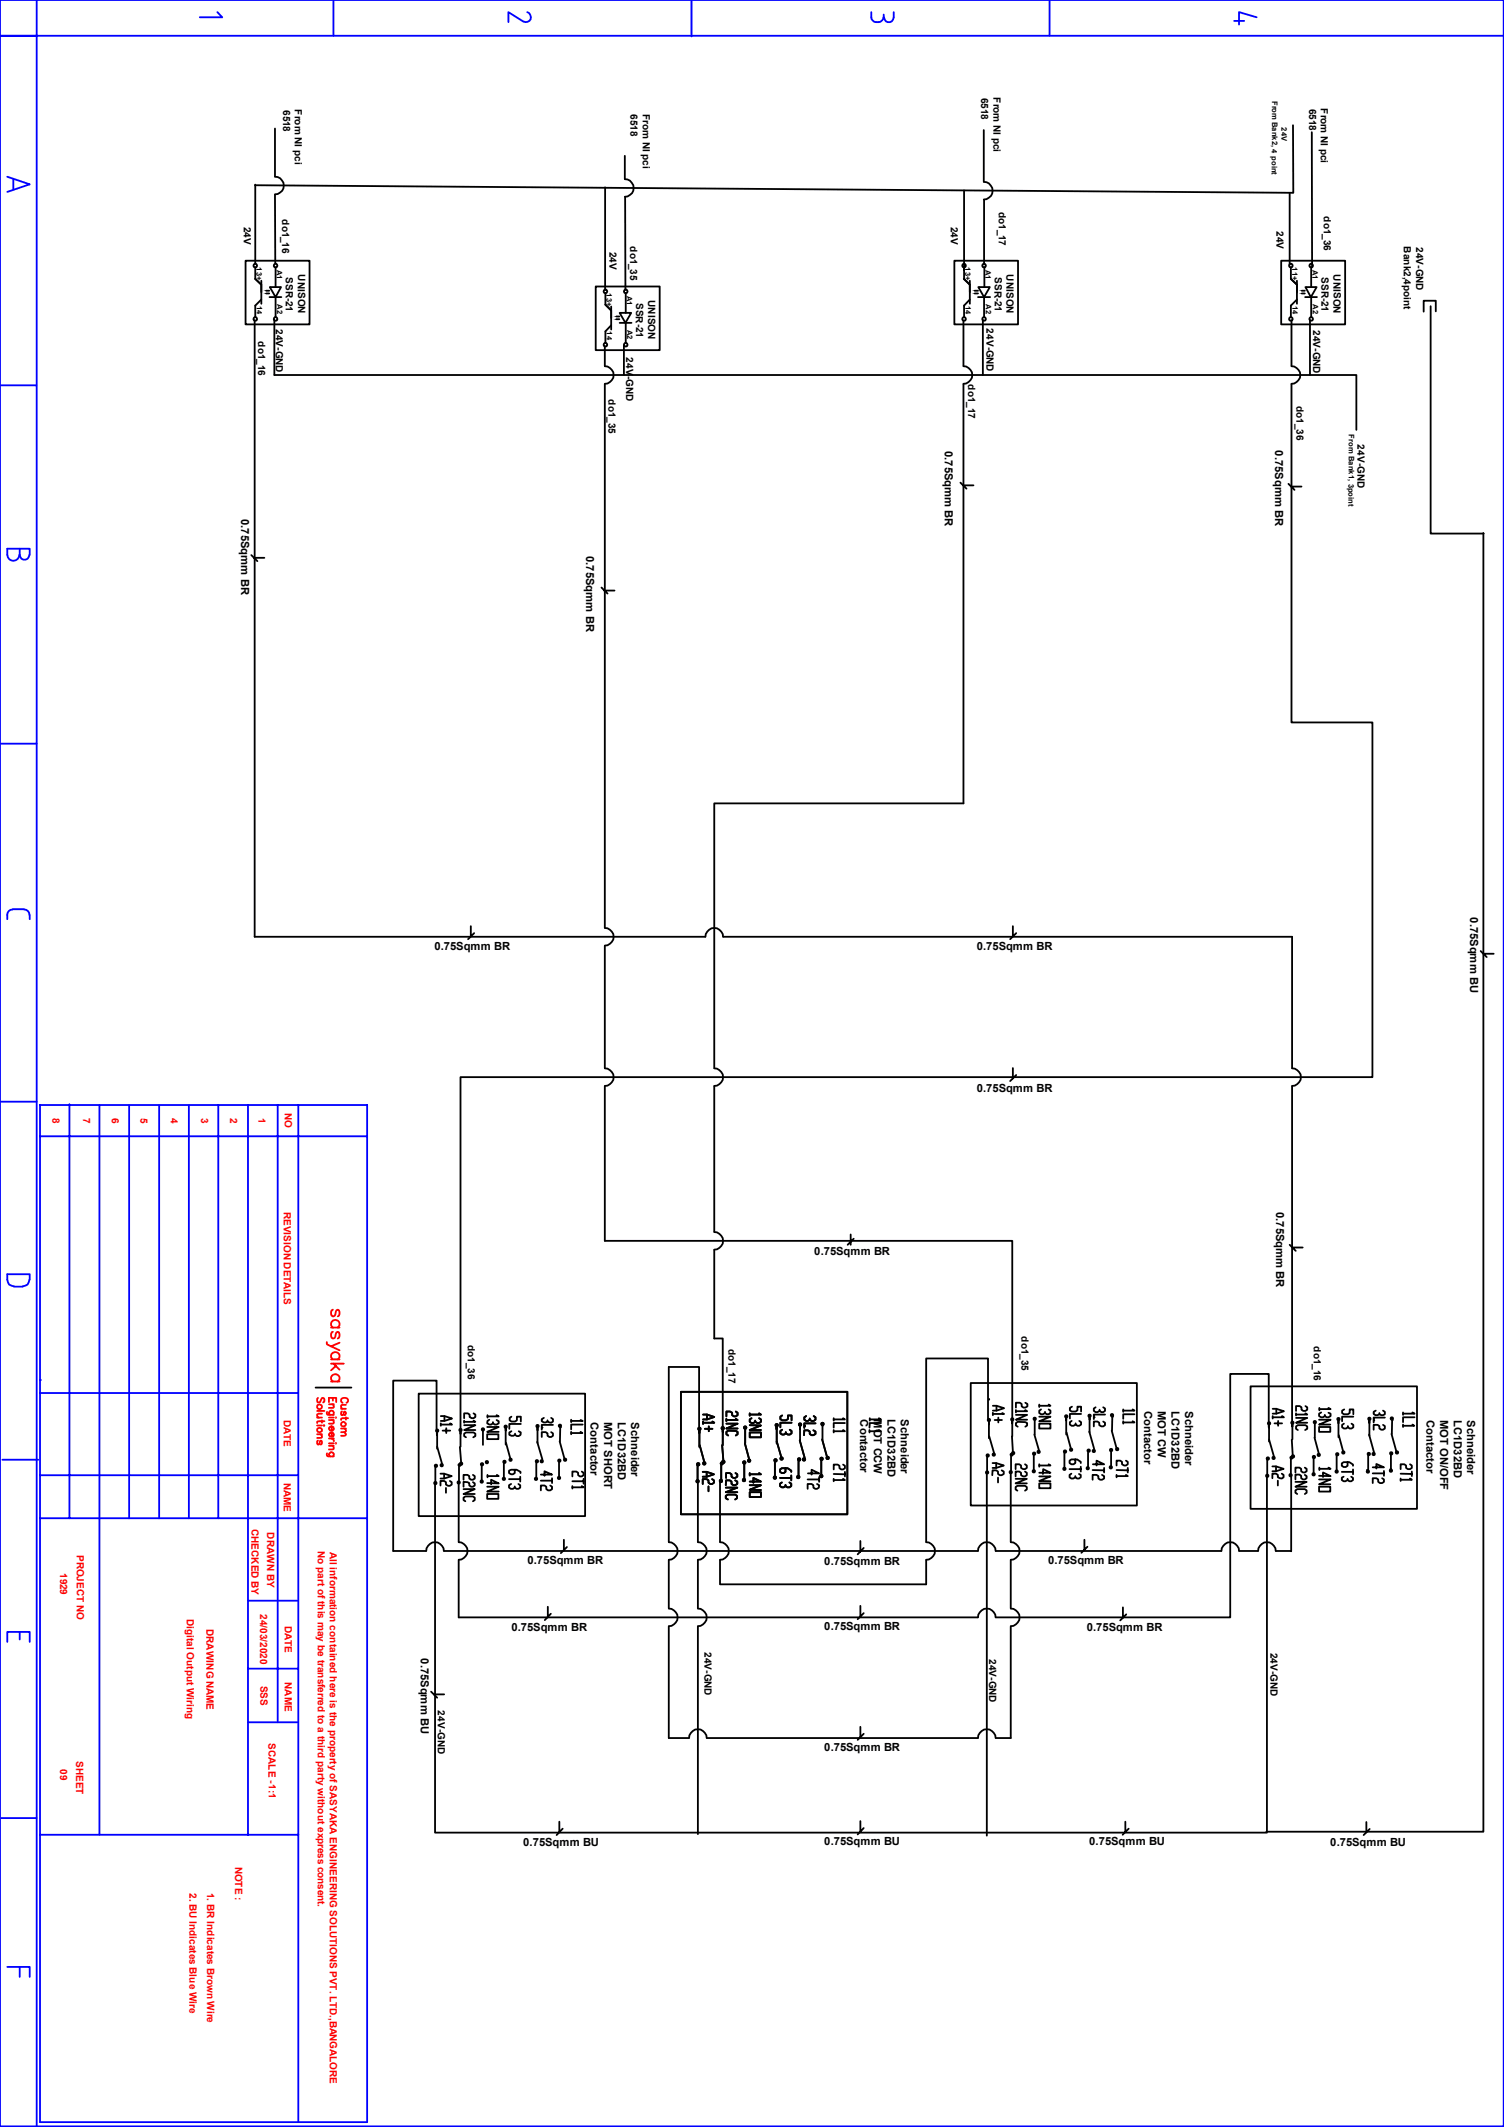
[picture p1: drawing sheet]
<svg xmlns="http://www.w3.org/2000/svg" width="210mm" height="297mm" viewBox="0 0 210 297" stroke-linecap="round" stroke-linejoin="round" font-family="sans-serif">
<g fill="none" stroke="#00f" stroke-width=".25">
<path d="M0 0h210v296.9h-210zM0 5h210M5.1 0v296.9M30.4 1.7l.6 .7h-3.1M46.6 0v5M73.1 3l-2.1-1.3v1.4M73.6 1.7l.3 .1 .2 .6M74.1 2.4a.67 .67 0 0 1-1 .6M96.6 0v5.1M121.7 1.7v.7a.86 .86 0 0 0 .8 .7 .86 .86 0 0 0 .9-.7M123.4 2v.4M124.8 1.7v.7a.68 .68 0 0 1-.7 .7 .68 .68 0 0 1-.7-.7"/>
<path d="M146.6 0v5M172.3 2.9h1.4M175.5 2.4l-2.5-.7v1.7M1 24.7l3.1 1-3.1 1.1M1.9 25v1.5M.1 53.8h5M2.7 77.5a.85 .85 0 0 1-.8 .8 .85 .85 0 0 1-.9-.8v-.9h3.1v.9M2.8 76.6v.9a.68 .68 0 0 0 .6 .7 .68 .68 0 0 0 .7-.7M.1 103.8h5M1.8 127a.73 .73 0 0 0-.8 .8v.6M1.8 127h1.5M3.3 127a.73 .73 0 0 1 .8 .8"/>
<path d="M4.1 127.8v.6M.1 153.8h5M5.6 154.3h45.7v142h-45.7zM5.6 158.7h45.7M9.7 154.2v57.8M13.9 154.3v101.9M18 154.3v57.7M22.2 154.3v57.7M26.4 154.3v57.7M30.5 154.3v57.7M34.6 154.3v101.9M38.8 154.3v86.2"/>
<path d="M41.7 154.3v142M1.9 179.7h1.3M4.1 178.7a.87 .87 0 0 1-.9 .9M4.1 178.7v-.8h-3.1a1.32 1.32 0 0 0 .6 1.6l.3 .1M5.6 194.5h35.9M5.7 192.7h.1M.3 203.8h5M5.6 206h35.9M5.6 212h45.7M1 229.3v-1.4h3.1v1.4M2.8 227.9v1M34.6 233h6.9"/>
<path d="M34.6 223.5h6.9M.2 253.9h4.9M5.6 256.2h36.1M34.6 240.5h6.9M1 274.7h3.1v1.4M2.8 274.7v1.4"/>
</g>
<g fill="none" stroke="#f00" stroke-width=".25">
<path d="M44.3 198h.7M44.3 197h1M44.3 199.1h.7M44.4 195.2l-.1 .2 .1 .4h.3l.2-.5 .2-.1a.36 .36 0 0 1 0 .6M45 197.4l-.7 .1v.2l.2 .3M45 198.3v.4M45.2 199.1h.1zM45.3 198.5h-1v.2M45.6 187.4v.3l.6 .3M45.7 197.1v.4l.9 .1M45.9 195.8v-.6h1v.6M45.9 196.1h.7"/>
<path d="M45.9 198h.7M45.9 198.3h.7M46.1 197.6a.33 .33 0 0 1-.1-.5 .33 .33 0 0 1 .5 0 .33 .33 0 0 1 0 .5M46.2 185.4h1.2M46.2 189.8h1.2M46.2 190.4h1.8M46.2 192.9h1.2M46.3 199.2v.6a.3 .3 0 0 0 .3-.3 .3 .3 0 0 0-.3-.3l-.3 .1a.28 .28 0 0 0 .1 .5M46.4 196.1l.2 .2v.3h-.7M46.4 198.3a.32 .32 0 0 1 .2 .5h-.7M46.5 195.2v.4M46.5 182.9a.5 .5 0 0 0-.3 .5 .5 .5 0 0 0 .4 .4l.2-.2 .2-.6 .2-.1a.54 .54 0 0 1 0 .9"/>
<path d="M46.5 185.4a.59 .59 0 0 1-.1-.9 .59 .59 0 0 1 .9 0 .59 .59 0 0 1-.1 .9M46.5 186a.5 .5 0 0 0-.3 .5 .5 .5 0 0 0 .4 .4l.2-.3 .2-.5 .2-.1a.54 .54 0 0 1 0 .9M46.5 189.8a.57 .57 0 0 1-.1-.8 .57 .57 0 0 1 .8 0 .57 .57 0 0 1 0 .8M46.5 192.9a.57 .57 0 0 1-.1-.8 .57 .57 0 0 1 .8 0 .57 .57 0 0 1 0 .8M46.6 190.4l.8 .9M46.9 197.9h.1M46.9 190.8l-.7 .5M47.4 187.5l-1.2 .5 1.2 .6M47.6 196.7h.7M47.6 199.5h.7M47.8 197.1l-.2 .2 .2 .3h.1l.1-.5h.2l.1 .3-.2 .2M47.8 195.9v-.1a.4 .4 0 0 1-.1-.5 .4 .4 0 0 1 .5-.1l.3 .1 .1 .2v.2l-.2 .2"/>
<path d="M48.1 199.5l.2 .2v.2l-.2 .1h-.5M48.1 200l.2 .4-.2 .1h-.5M48.3 196.2h-.5a.24 .24 0 0 0-.1 .4l.1 .1M48.3 197.9v.3M48.6 198h-.8l-.1 .1-.1 .2M155.3 197.8h.1M194.4 198.3h.1M44.3 200.3h.7M44.4 201.2l-.1 .2 .1 .3 .2-.1 .2-.4a.3 .3 0 0 1 .2 .2 .3 .3 0 0 1-.2 .3M44.7 200.3l.3 .2-.1 .2-.6 .1M45.7 202.9v.4l.9 .1M45.9 200.9h.7"/>
<path d="M45.9 201.5h.7M45.9 201.9h.7M46.1 203.4a.32 .32 0 0 1 .1-.6 .32 .32 0 0 1 .4 .4l-.1 .2M46.3 200.9l.3 .1v.3M46.3 200v.6a.3 .3 0 0 0 .3-.3 .3 .3 0 0 0-.3-.3l-.2 .1-.2 .2 .2 .3M46.4 201.9l.2 .2v.3h-.7M46.9 201.5v.1z"/>
<circle cx="44.6" cy="196.4" r=".35"/>
<circle cx="44.6" cy="199.7" r=".34"/>
<circle cx="48" cy="198.9" r=".34"/>
</g>
<g fill="none" stroke="#000" stroke-width=".25">
<path d="M38.4 17.9v6.7M137.4 18.2v7.2M180.6 17.5v9.4l-145-1M183.2 18.5v18.7M34.3 36.4h8.9v8.9h-8.9zM35.6 38.9l.9 .9v1M35.6 25.8v11M35.6 37.3v1.6M35.6 38.9l.9 .9M36.5 39.2v3.2M38.4 24.7a1.23 1.23 0 0 1 1.2 1.2 1.23 1.23 0 0 1-1.2 1.2M38.4 27.2v9.5"/>
<path d="M38.5 37.3v2.8M84.5 26.2v14.3M87.2 21.8v3.2M87.2 25a1.23 1.23 0 0 1 1.3 1.2 1.23 1.23 0 0 1-1.3 1.3M87.3 27.5v13M133.3 36.4h8.9v8.9h-8.9zM134.6 38.9l.8 .9v1M134.6 26.6v12.3l.8 .9M135.4 39.2v3.2M137.4 25.4a1.23 1.23 0 0 1 1.2 1.2 1.23 1.23 0 0 1-1.2 1.3M137.4 27.9v9M137.5 37.3v2.8"/>
<path d="M178.9 36.4h8.9v8.9h-8.9zM180.1 26.9v10.1M180.3 38.9l.8 .9v1M180.3 37.3v1.6M180.3 38.9l.8 .9M181.1 39.2v3.2M183.1 37.3v2.8M35.6 44.7v86.1h62.9M36.5 41.8l-.9 .9v1.5M37.2 40.6h.4M37.2 41h.4M37.6 41.5h1.7"/>
<path d="M37.7 40.1h1.5l-.7 1.4zM38.3 44.7v7.7h151.1v7.6M38.5 41.5v2.7M83.2 40h8.9v8.9h-8.9zM84.5 51.1a1.23 1.23 0 0 1 1.2 1.3 1.23 1.23 0 0 1-1.2 1.2M84.5 48.3v2.8M84.5 53.6v75.9M84.5 42.5l.8 .8v1.1M84.5 40.9v1.6M84.5 42.5l.8 .8M85.3 42.8v3.2M85.3 45.4l-.8 .9v1.5"/>
<path d="M86.1 44.2h.4M86.1 44.6h.4M86.5 43.7h1.6l-.8 1.4zM86.5 45.1h1.7M87.1 48.2v4.2M87.4 40.9v2.8M87.4 45.1v2.7M134.5 53.6v58.6h-34.8v36.9M134.5 44.9v6.2M134.5 51.1a1.23 1.23 0 0 1 1.3 1.3 1.23 1.23 0 0 1-1.3 1.2M135.4 41.8l-.8 .9v1.5M136.1 40.6h.5"/>
<path d="M136.1 41h.5M136.6 41.5h1.7M136.6 40.1h1.6l-.8 1.4zM137.2 44.7v7.7M137.4 41.5v2.7M180.3 53.6v47.3h11.3v49.5h-127.3v49.2M180.3 44.7v6.4M180.3 51.1a1.23 1.23 0 0 1 1.3 1.3 1.23 1.23 0 0 1-1.3 1.2M181.1 41.8l-.8 .9v1.5M181.8 40.6h.4M181.8 41h.4M182.2 41.5h1.7"/>
<path d="M182.3 40.1h1.6l-.9 1.4zM182.9 44.7v7.7M183.1 41.5v2.7M199.8 42.8v31.7h7.4M200.5 43.5v-1.5h-1.7v1.5M35.1 77.5l.8 .9M35.5 77.9h1.4M134.1 67.4l.9 .8M134.5 67.8h1.4M179.9 67.6l.9 .8M180.3 67.9h1.4M207.1 74.4v181.4h-30.3"/>
<path d="M84 82l.8 .9M84.4 82.5h1.4M65.7 129.3v1.5M66.2 130.3l-.8 .8M84.5 129.6a1.23 1.23 0 0 1 1.2 1.2 1.23 1.23 0 0 1-1.2 1.2M84.5 132.1v17M98.5 130.8a1.23 1.23 0 0 1 1.2-1.2 1.23 1.23 0 0 1 1.3 1.2M101 130.8h79.4v18.3M141.4 129.3v1.5M141.9 130.3l-.8 .8M206.8 132.8l.8 .8M207.1 133.2h1.5"/>
<path d="M84.5 151.7v21.6h56.9v24.7M84.5 149.2a1.23 1.23 0 0 1 1.2 1.2 1.23 1.23 0 0 1-1.2 1.2M99.7 151.7v20.3M99.7 149.2a1.23 1.23 0 0 1 1.3 1.2 1.23 1.23 0 0 1-1.3 1.2M141.4 149.1v1.5M141.9 150.1l-.8 .9M180.4 151.7v46.8M180.4 149.2a1.23 1.23 0 0 1 1.3 1.2 1.23 1.23 0 0 1-1.3 1.2M99.7 174.5v12.4h1.2v12.5M99.7 172a1.23 1.23 0 0 1 1.3 1.3 1.23 1.23 0 0 1-1.3 1.2M118.8 172.4v1.4M119.2 173l-.8 .8"/>
<path d="M180.1 173.8l.8 .9M180.5 174.2h1.4M44.1 193.8h5M58.5 194.6h23.2v17.1h-23.2zM61 199.5v-6.7h-6.1v23.8h4.6M61 200v.3M61 200v2.3M61.6 197.7h.5l1 .4-1 .3h-.5M61.6 198.8v.3M61.8 199.8h1.1M62.1 197.7v.7M62.3 199.4v.7"/>
<path d="M62.9 198.8l.2 .1h-1.5M64.3 199.9v2.1M64.8 199h1.6l-1.6 .7h1.6M64.8 198.4v.3M66.1 198.4l.3 .1h-1.6M66.1 197.4l.3 .1v.4l-.3 .1h-.2l-.3-.1v-.4l-.3-.1h-.5v.6M67.4 199.8v2M68 199.3h1.6l-1.6 .6h1.6M68.1 197.6v.4M68.3 198.2l-.2 .2-.1 .4 .3 .1h.3l.2-.1M69.3 197.6l.3 .2h-1.5M69.3 198.3l.3 .2v.3l-.3 .1h-.2l-.3-.1v-.2"/>
<path d="M70.6 199.8v-.4v2.3M71.4 197.8l-.2 .2v.3l.2 .2h.5l.3-.2v-.5h.5v.7M71.4 199.9l-.3 .1v.4l.3 .1 .5-.1M72.4 199.9l.3 .1v.4l-.3 .1h-.2l-.3-.1v-.2M72.7 198.8h-1.6v.7M75.1 199.3v2.2M75.7 199.3h.1M75.9 198l-.3 .2v.3l.3 .1 .6-.1M77 198l.2 .2v.3l-.2 .2-.5-.2v-.2M77 200l.2 .2v.3l-.2 .2h-.3l-.2-.2v-.3l-.3-.2h-.6v.7M77.2 199h-1.6v.6M78.3 199.3l-.1 2"/>
<path d="M79.8 198.2v.4M79.8 199.9v.4M81.1 198.3l.3 .1h-1.6M81.1 199.9l.2 .2h-1.5M81.4 198.9h-1.6v.7M95.1 194.4h23.2v17.1h-23.2zM97.6 199.6v-8.7h-4.2v24.4M98.2 198.5v.3M98.2 197.5h.5l1 .4-1 .3h-.5M98.4 199.5h1.1M98.7 197.5v.7M99 199.2v.7"/>
<path d="M99.5 198.5l.2 .2h-1.5M100.9 199.6v2.2M101.4 198.8h1.6l-1.6 .7h1.6M101.4 198.1v.4M102.7 197.1l.3 .2v.3l-.3 .2h-.2l-.3-.2v-.3l-.3-.2h-.5v.7M102.7 198.1l.3 .2h-1.6M104.1 199.6v1.9M104.7 199l1.6 .1-1.6 .6h1.6M104.7 197.4v.3M104.9 198l-.2 .2v.3l.2 .2h.3l.3-.2M106 197.4l.3 .1h-1.6M106 198l.3 .2v.3l-.3 .2h-.3l-.2-.2v-.1"/>
<path d="M108.4 199.2v.4M108.5 199.2v2.3M109.2 197.7l-.2 .1v.4l.2 .1h.5l.3-.1v-.5h.5v.6M109.2 199.6l-.2 .2v.4l.2 .1h.3l.2-.1M110.3 199.6l.2 .2v.4l-.2 .1h-.3l-.3-.1v-.2M110.5 198.7h-1.5v.6M111.7 199.1v2.2M112.4 199.1h.1M112.6 197.7l-.3 .2v.3l.3 .2h.2l.3-.2M113.6 199.7l.3 .2v.3l-.3 .2h-.3l-.2-.2v-.3l-.3-.2h-.5v.7M113.6 197.7l.3 .2v.3l-.3 .2h-.3l-.2-.2v-.1M113.9 198.8h-1.6v.6"/>
<path d="M114.9 199.1v1.9M116.4 198v.4M116.4 199.7v.3M117.7 198l.3 .2h-1.6M117.7 199.7l.3 .2h-1.6M118 198.7h-1.6v.6M121.4 199.7v.3M121.5 198v.4M122.7 198l.3 .2h-1.5M122.7 199.7l.3 .2h-1.6M123 198.7h-1.5l-.1 .6M135.6 193.1h23.1v17.1h-23.1z"/>
<path d="M138 198.1v-8.4h-8.7v25.6M138.1 198.9v-.4v2.3M138.1 195.4h.1M138.6 196.3h.5l1.1 .3-1.1 .4h-.5M138.6 197.3v.3M138.9 198.3h1M139.1 196.3v.7M139.4 198v.6M140 197.3l.2 .1h-1.6M141.4 198.4v2.2M141.9 197.6h1.5l-1.5 .6h1.5M141.9 196.9v.3"/>
<path d="M142.1 199.2l-.2-.1v-.4l.2-.2 1.1 .1 .2 .1v.4l-.2 .1M143.2 196.9l.2 .2h-1.5M143.2 195.9l.3 .1v.4l-.3 .2h-.3l-.2-.2v-.4l-.3-.1h-.5v.7M144.5 198.3v2M145.1 198.8h1.6v.7h-1.6zM145.1 197.8h1.6l-1.6 .7h1.6M145.1 196.1v.4M145.4 196.8l-.3 .2v.3l.3 .2h.2l.3-.2M146.4 196.1l.3 .2h-1.6M146.4 196.8l.3 .2v.3l-.3 .2h-.2l-.3-.2v-.2M148.9 198.3v-.3v2.3M149.6 198.4l-.2 .2v.3l.2 .2h.3l.3-.2"/>
<path d="M149.7 196.4l-.3 .2v.3l.2 .2h.6l.3-.2v-.5h.5v.7M150.7 198.4l.3 .2v.3l-.3 .2h-.2l-.3-.2v-.1M151 197.4h-1.6v.7M152.1 199.9l.7 2.4M152.1 197.9v2.1M152.8 197.9h.1M153 196.5l-.3 .2v.3l.3 .2h.2l.3-.2M154.1 196.5l.2 .2v.3l-.2 .2h-.3l-.3-.2v-.2M154.1 198.5l.2 .2v.3l-.2 .2h-.3l-.3-.2v-.3l-.3-.2h-.5v.7M154.3 197.5h-1.6v.7M155.2 199.8l.7 2.4M155.4 197.8l-.1 2"/>
<path d="M156.8 196.8v.3M156.8 198.5v.3M158.2 196.8l.2 .2h-1.6M158.2 198.5l.2 .1h-1.6M158.4 197.5h-1.6v.6M174.6 193.6h23.3v17.1h-23.3zM177.2 198.6v-6.7h-5.4v33.9h-32.7M177.2 199v.3M177.2 199v2.3M177.7 196.7h.5l1.1 .4-1.1 .3h-.5M177.7 197.7v.4M178 198.8h1"/>
<path d="M178.2 196.7v.7M178.5 198.4v.7M179 197.7l.3 .2h-1.6M180.5 198.9v2.1M181 198h1.5l-1.5 .7h1.5M181 197.4v.3M181.2 199.7l-.2-.2v-.3l.2-.2h1.1l.2 .2v.3l-.3 .2M182.3 197.4l.2 .1h-1.5M182.3 196.3l.2 .2v.3l-.2 .2h-.3l-.3-.2v-.3l-.2-.2h-.5v.7M183.6 198.8v1.9M184.2 199.3h1.6v.6h-1.6zM184.2 198.2h1.6l-1.6 .7h1.6"/>
<path d="M184.2 196.6v.3M184.5 197.2l-.3 .2v.3l.3 .2h.2l.3-.2M185.5 196.6l.3 .2h-1.6M185.5 197.3l.3 .1v.3l-.3 .2h-.2l-.3-.2v-.1M186.9 198.8v-.4v2.3M187.7 198.8l-.3 .2v.3l.3 .2h.3l.2-.2M187.7 196.8l-.3 .2v.3l.3 .2h.5l.3-.2v-.5h.5v.7M188.7 198.8l.3 .2v.3l-.3 .2h-.2l-.3-.2v-.2M189 197.8h-1.6v.7M191.2 198.3v2.2M191.9 198.3h.1M192.1 197l-.3 .1v.3l.3 .2 .5-.1"/>
<path d="M193.1 197l.3 .1v.4l-.5 .1-.3-.1v-.2M193.1 199l.3 .1v.4l-.3 .1h-.2l-.3-.1v-.4l-.2-.1h-.6v.6M193.4 198h-1.6v.6M194.4 198.3v1.9M195.9 197.2v.4M195.9 198.9v.4M197.2 197.2l.3 .2h-1.6M197.2 198.9l.3 .2h-1.6M197.5 197.9h-1.6v.7M59.5 216.6a1.23 1.23 0 0 1 1.2-1.3 1.23 1.23 0 0 1 1.3 1.3M60.8 204.9v2M61 202l.7 2.4"/>
<path d="M61.5 205.8h.5l1.1 .3-1.1 .4h-.5M62 205.8v.7M62 216.6h74.5M62.3 207.8v.6M62.8 206.8l.3 .2v.3l-.3 .2h-.2l-.3-.2v-.3l-.3-.2h-.5v.6M64.1 215.3a1.23 1.23 0 0 1 1.2 1.3 1.23 1.23 0 0 1-1.2 1.2M64.1 207.2v8.1M64.1 217.8v8h72.4M64.1 204.8v2M64.2 204.4l-.2 .2 .1 .1 .2-.1M64.2 202.1l.2 2.1M64.7 207.9h1.6l-1.6 .7h1.6"/>
<path d="M65 209.6l-.3-.1v-.4l.3-.1h1l.3 .1v.4l-.3 .1M65.1 200.7l-.3-.2v-.3l.3-.2h1l.3 .2v.3l-.3 .2M66 206l.3 .1v.4l-.3 .1h-.2l-.3-.1v-.4l-.2-.1h-.6v.6M66 207l.3 .1v.3l-.3 .2h-.2l-.3-.2v-.3l-.2-.1-.6-.1v.7M67.3 204.6v2.1M68 200.3h1.6v.7h-1.6zM68 208.6h1.6v.7h-1.6zM68 207.1h1.6l-1-.5v.7M68 207.6h1.6l-1.6 .7h1.6M68.1 206v.3M69.4 206l.2 .1h-1.5M70.4 204.3v2"/>
<path d="M70.7 201.5l.5 2.1M71.1 206.5h1.5M71.4 207.2l-.3 .2v.3l.2 .2h.3l.3-.2M71.9 205.2v.5l-.3 .2h-.2l-.3-.2v-.3l.3-.2h.7l.6 .3v.2M72.4 207.2l.2 .2v.3l-.2 .2h-.3l-.2-.2v-.1M72.6 206.2v.7M74.9 204.3v2M74.9 206.5h.1M75 201.3l.7 2.5M75.5 205.9h1.6l-1.1-.5v.7M75.5 206.8h1.6M76.8 207.4l.3 .2v.3l-.3 .2h-.3l-.2-.2v-.3l-.3-.2h-.5v.7"/>
<path d="M77.1 206.4v.7M78.1 206.4h.1M78.1 204.1v2.1M78.1 201.3l.7 2.4M78.7 215v1.5M79.2 216l-.9 .9M79.9 206.8h1.6M79.9 207.5v.4M81.2 205.5l.3 .2v.3l-.3 .2h-.2l-.3-.2v-.3l-.2-.2h-.6v.7M81.2 207.5l.3 .2h-1.6M81.5 206.5v.7M93.4 217.8v6.8"/>
<path d="M93.4 215.3a1.23 1.23 0 0 1 1.2 1.3 1.23 1.23 0 0 1-1.2 1.2M97.4 204.6v2M97.5 215.3a1.23 1.23 0 0 1 1.2 1.3 1.23 1.23 0 0 1-1.2 1.2M97.5 207v8.3M97.5 217.8v6.8M97.7 200.1v-.4v2.4M97.7 201.8l.6 2.3M98.1 205.5h.6l1 .4-1 .3h-.6M98.7 205.5v.7M98.9 207.6v.6M99.4 206.5l.3 .2v.4l-.3 .1h-.2l-.3-.1v-.4l-.2-.2h-.6v.7M100.5 217.8v3.4h28.8v-3.4"/>
<path d="M100.5 206.9v8.4M100.5 215.3a1.23 1.23 0 0 1 1.3 1.3 1.23 1.23 0 0 1-1.3 1.2M100.7 204.6v2M100.8 204.2l-.2 .2 .2 .1 .2-.2M100.8 201.8l.2 2.1M101.3 207.7h1.7l-1.7 .7h1.7M101.6 209.4l-.3-.2v-.3l.3-.2h1.1l.2 .2v.3l-.2 .2M101.7 200.4l-.3-.1v-.4l.3-.1h1l.3 .1v.4l-.3 .1M102.7 206.7l.3 .2v.3l-.3 .2h-.3l-.2-.2v-.3l-.3-.2h-.5l-.1 .7M102.7 205.7l.3 .2v.3l-.3 .2h-.3l-.2-.2v-.3l-.3-.2h-.5v.7M103.9 204.4v2.1M104 201.5l.6 2.3"/>
<path d="M104.7 200h1.6v.7h-1.6zM104.7 208.4h1.6v.6h-1.6zM104.7 206.9h1.6l-1.1-.5v.7M104.7 207.4h1.6l-1.6 .6 1.6 .1M104.7 205.7v.3M106 205.7l.3 .2h-1.6M108.2 204.1v2M108.5 201.3l.6 2.2M108.9 206.4h1.6M109.2 207l-.3 .2v.3l.3 .2h.2l.3-.2M109.7 205v.5l-.3 .2h-.2l-.3-.2v-.3l.3-.2h.8l.5 .4v.1M110.2 207l.3 .2v.3l-.3 .2h-.3l-.2-.2v-.2"/>
<path d="M110.5 206v.7M111.5 206.2h.1M111.5 204v2.1M111.7 201.1l.7 2.4M112.8 206.6h1.6M112.8 205.7h1.6l-1.1-.5v.7M114.1 207.2l.3 .2-.1 .3-.2 .2h-.3l-.2-.2v-.3l-.3-.2h-.5v.7M114.4 206.2v.7M114.7 203.9v2M114.7 206.1h.1M114.8 201l.7 2.5M116.4 206.5v.3"/>
<path d="M116.4 205.8l1.6 .1M117.7 206.5l.3 .2h-1.6M117.7 204.5l.3 .2v.3l-.3 .2h-.2l-.3-.2v-.3l-.2-.2h-.6v.7M118 205.5v.7M120.1 215.2v1.5M120.6 216.2l-.8 .8M129.3 215.3a1.23 1.23 0 0 1 1.3 1.3 1.23 1.23 0 0 1-1.3 1.2M136.6 216.6a1.23 1.23 0 0 1 1.2-1.3 1.23 1.23 0 0 1 1.2 1.3M137.8 205.7v50.6M137.8 203.4v2M138.1 200.6l.7 2.3M138.6 204.3h.5l1.1 .3-1.1 .4h-.5"/>
<path d="M139.1 216.6h31.4M139.1 204.3v.7M139.4 206.3v.7M139.9 205.3l.3 .2v.3l-.3 .2h-.3l-.2-.2v-.3l-.3-.2h-.5v.7M141.1 205.7v9.6M141.1 217.8v6.8M141.1 215.3a1.23 1.23 0 0 1 1.3 1.3 1.23 1.23 0 0 1-1.3 1.2M141.2 203.3v2.1M141.3 202.9l-.2 .3 .1 .1 .2-.2M141.3 200.6l.1 2.1M141.8 206.5h1.6l-1.6 .6h1.6M142.1 208.2l-.3-.2v-.4l.3-.1h1l.3 .1v.4l-.3 .2"/>
<path d="M143.1 204.5l.3 .1v.4l-.3 .1h-.2l-.3-.1v-.4l-.3-.1h-.5v.6M143.1 205.5l.3 .2v.3l-.3 .2h-.2l-.3-.2v-.3l-.3-.2h-.5v.7M144.4 203.2v2M144.4 200.3l.7 2.2M145.1 207.1h1.6v.7h-1.6zM145.1 205.7h1.6l-1-.6-.1 .7M145.1 206.2h1.6l-1.6 .6h1.6M145.1 204.5v.3M146.4 204.5l.3 .1h-1.6M148.6 202.9v2M148.9 200l.6 2.2M149.4 205.1h1.5"/>
<path d="M149.6 205.8l-.2 .2v.3l.2 .2h.3l.3-.2M150.2 203.8v.5l-.3 .2h-.3l-.2-.2v-.3l.2-.2h.8l.5 .3v.2M150.7 205.8l.2 .2v.3l-.2 .2h-.3l-.2-.2v-.2M150.9 204.8v.7M151.4 215v1.5M151.8 216l-.8 .8M151.9 202.8v2.1M152.6 205.3h1.6M152.6 204.5h1.6l-1.1-.5v.6M153.9 206l.3 .1v.4l-.3 .1h-.3l-.2-.1v-.4l-.3-.1h-.5v.6M154.2 205v.6M155.2 202.7v2"/>
<path d="M155.9 205.3h1.6M155.9 206v.3M157.2 204l.3 .1v.4l-.3 .1h-.2l-.3-.1v-.4l-.3-.1h-.5v.6M157.2 206l.3 .1h-1.6M157.5 205v.6M170.6 216.6a1.23 1.23 0 0 1 1.2-1.3 1.23 1.23 0 0 1 1.2 1.3M173.1 216.6h2.5M175.7 216.6a1.23 1.23 0 0 1 1.2-1.3 1.23 1.23 0 0 1 1.2 1.3M176.9 206.2v49.7h-116.2v-48.6M177 203.8v2.1M177.2 201l.7 2.4M177.7 204.8h.5l1 .3-1 .3h-.5"/>
<path d="M178.2 204.8v.6M178.2 216.6h2.1M178.4 206.8v.6M179 205.8l.2 .2v.3l-.2 .2-.6-.2v-.3l-.2-.2h-.5v.6M180.3 203.8v2M180.3 206v10.6M180.3 203.4l-.1 .2 .1 .1 .2-.2M180.4 201l.1 2.2M180.9 206.9h1.6l-1.6 .7h1.6M181.1 208.6l-.2-.2v-.3l.2-.2h1.1l.3 .2v.3l-.3 .2M182.2 204.9l.3 .2v.3l-.3 .2h-.3l-.2-.2v-.3l-.3-.2h-.5v.7M182.2 206l.3 .1v.3l-.3 .2h-.3l-.2-.2v-.3l-.3-.2h-.5v.7"/>
<path d="M183.4 203.6v2.1M183.6 200.7l.6 2.2M184.2 207.6h1.6v.7h-1.6zM184.2 206.1h1.6l-1.1-.5v.6M184.2 206.6h1.6l-1.6 .7h1.6M184.2 204.9v.4M185.5 204.9l.3 .2h-1.6M186.6 203.2v2.1M186.9 200.4l.6 2.2M187.4 205.5h1.5M187.6 206.2l-.2 .1v.4l.2 .1h.3l.3-.1M188.2 204.2v.5l-.3 .2h-.3l-.2-.2v-.4l.2-.1h.8l.5 .3v.2"/>
<path d="M188.7 206.2l.2 .2v.3l-.2 .1h-.3l-.2-.1v-.2M188.9 205.2v.7M190.9 205.3h.1M191.1 203.2v2.1M191.2 200.3l.7 2.5M191.7 204.9h1.6l-1.1-.5v.7M191.7 205.7h1.6M193 206.4l.3 .2v.3l-.3 .2h-.3l-.3-.2v-.3l-.2-.2h-.5v.7M193.3 205.4v.7M194.2 203.1v2M194.3 200.2l.7 2.5M195.6 205.8h1.5"/>
<path d="M195.6 206.5v.3M196.9 206.5l.2 .1h-1.5M196.9 204.5l.2 .1v.4l-.2 .1h-.3l-.3-.1v-.4l-.2-.1h-.5v.6M197.1 205.5v.6M60.2 236.2l.8 .9M60.6 236.6h1.4M76.5 224.4v1.4M76.9 225.3l-.8 .9M93.4 227.1v15.6h2.8M93.4 224.6a1.23 1.23 0 0 1 1.2 1.2 1.23 1.23 0 0 1-1.2 1.3M97.5 224.6a1.23 1.23 0 0 1 1.2 1.2 1.23 1.23 0 0 1-1.2 1.3M97.5 227.1v29"/>
<path d="M120.1 224.2v1.5M120.6 225.3l-.8 .8M136.6 225.8a1.23 1.23 0 0 1 1.2-1.2 1.23 1.23 0 0 1 1.2 1.2M141.1 227.1v15.6h-2M141.1 224.6a1.23 1.23 0 0 1 1.3 1.2 1.23 1.23 0 0 1-1.3 1.3M156.8 224.5v1.4M157.3 225.4l-.9 .9M78.1 254.4v1.5M78.6 255.4l-.9 .8M96.2 242.7a1.23 1.23 0 0 1 1.3-1.2 1.23 1.23 0 0 1 1.2 1.2M98.7 242.7h37.8M120.1 241.1v1.5"/>
<path d="M120.1 254.3v1.5M120.6 255.3l-.8 .9M120.6 242.1l-.8 .9M136.6 242.7a1.23 1.23 0 0 1 1.2-1.2 1.23 1.23 0 0 1 1.2 1.2M157.1 254.4v1.4M157.6 255.4l-.8 .8M190.8 254.4v1.5M191.3 255.4l-.9 .8"/>
<circle cx="35.6" cy="37.1" r=".25"/>
<circle cx="38.5" cy="37.1" r=".25"/>
<circle cx="134.6" cy="37.1" r=".25"/>
<circle cx="137.4" cy="37.1" r=".25"/>
<circle cx="180.3" cy="37.1" r=".25"/>
<circle cx="183.1" cy="37.1" r=".25"/>
<circle cx="35.6" cy="44.5" r=".25"/>
<circle cx="38.5" cy="44.5" r=".25"/>
<circle cx="84.5" cy="40.7" r=".25"/>
<circle cx="84.5" cy="48.1" r=".25"/>
<circle cx="87.4" cy="40.7" r=".25"/>
<circle cx="87.4" cy="48.1" r=".25"/>
<circle cx="134.6" cy="44.5" r=".25"/>
<circle cx="137.4" cy="44.5" r=".25"/>
<circle cx="180.3" cy="44.5" r=".25"/>
<circle cx="183.1" cy="44.5" r=".25"/>
<circle cx="61" cy="199.8" r=".17"/>
<circle cx="64.3" cy="199.7" r=".17"/>
<circle cx="67.4" cy="199.6" r=".17"/>
<circle cx="70.6" cy="199.2" r=".17"/>
<circle cx="75.1" cy="199.1" r=".17"/>
<circle cx="78.2" cy="199.1" r=".17"/>
<circle cx="97.7" cy="199.5" r=".17"/>
<circle cx="100.9" cy="199.4" r=".17"/>
<circle cx="104.1" cy="199.3" r=".17"/>
<circle cx="108.5" cy="199" r=".17"/>
<circle cx="111.7" cy="198.9" r=".17"/>
<circle cx="114.8" cy="198.8" r=".17"/>
<circle cx="138.1" cy="198.3" r=".17"/>
<circle cx="141.3" cy="198.2" r=".17"/>
<circle cx="144.5" cy="198.1" r=".17"/>
<circle cx="148.9" cy="197.8" r=".17"/>
<circle cx="152.1" cy="197.7" r=".17"/>
<circle cx="155.3" cy="197.6" r=".17"/>
<circle cx="177.2" cy="198.8" r=".17"/>
<circle cx="180.5" cy="198.7" r=".17"/>
<circle cx="183.6" cy="198.6" r=".17"/>
<circle cx="186.9" cy="198.2" r=".17"/>
<circle cx="191.2" cy="198.1" r=".17"/>
<circle cx="194.3" cy="198.1" r=".17"/>
<circle cx="60.8" cy="207.1" r=".17"/>
<circle cx="60.9" cy="204.7" r=".17"/>
<circle cx="61.7" cy="204.6" r=".17"/>
<circle cx="64" cy="207" r=".17"/>
<circle cx="64.4" cy="204.4" r=".17"/>
<circle cx="67.3" cy="206.9" r=".17"/>
<circle cx="67.3" cy="204.5" r=".17"/>
<circle cx="68" cy="204.2" r=".17"/>
<circle cx="70.4" cy="206.5" r=".17"/>
<circle cx="70.4" cy="204.1" r=".17"/>
<circle cx="71.3" cy="203.8" r=".17"/>
<circle cx="74.8" cy="206.5" r=".17"/>
<circle cx="75" cy="204" r=".17"/>
<circle cx="75.6" cy="204" r=".17"/>
<circle cx="78.1" cy="206.4" r=".17"/>
<circle cx="78.1" cy="204" r=".17"/>
<circle cx="78.9" cy="203.8" r=".17"/>
<circle cx="97.4" cy="206.8" r=".17"/>
<circle cx="97.5" cy="204.5" r=".17"/>
<circle cx="98.3" cy="204.3" r=".17"/>
<circle cx="100.7" cy="206.8" r=".17"/>
<circle cx="101" cy="204.1" r=".17"/>
<circle cx="103.9" cy="206.7" r=".17"/>
<circle cx="103.9" cy="204.2" r=".17"/>
<circle cx="104.6" cy="204" r=".17"/>
<circle cx="108.2" cy="206.3" r=".17"/>
<circle cx="108.3" cy="203.9" r=".17"/>
<circle cx="109.1" cy="203.7" r=".17"/>
<circle cx="111.5" cy="206.2" r=".17"/>
<circle cx="111.6" cy="203.8" r=".17"/>
<circle cx="112.3" cy="203.8" r=".17"/>
<circle cx="114.7" cy="206.1" r=".17"/>
<circle cx="114.7" cy="203.7" r=".17"/>
<circle cx="115.6" cy="203.6" r=".17"/>
<circle cx="137.8" cy="205.6" r=".17"/>
<circle cx="137.9" cy="203.2" r=".17"/>
<circle cx="138.8" cy="203.1" r=".17"/>
<circle cx="141.1" cy="205.6" r=".17"/>
<circle cx="141.5" cy="202.9" r=".17"/>
<circle cx="144.4" cy="205.4" r=".17"/>
<circle cx="144.4" cy="203" r=".17"/>
<circle cx="145" cy="202.7" r=".17"/>
<circle cx="148.6" cy="205.1" r=".17"/>
<circle cx="148.7" cy="202.7" r=".17"/>
<circle cx="149.6" cy="202.4" r=".17"/>
<circle cx="151.9" cy="205" r=".17"/>
<circle cx="152" cy="202.6" r=".17"/>
<circle cx="152.7" cy="202.6" r=".17"/>
<circle cx="155.1" cy="204.9" r=".17"/>
<circle cx="155.1" cy="202.5" r=".17"/>
<circle cx="156" cy="202.3" r=".17"/>
<circle cx="176.9" cy="206.1" r=".17"/>
<circle cx="177" cy="203.7" r=".17"/>
<circle cx="177.8" cy="203.6" r=".17"/>
<circle cx="180.2" cy="206" r=".17"/>
<circle cx="180.5" cy="203.4" r=".17"/>
<circle cx="183.4" cy="205.9" r=".17"/>
<circle cx="183.5" cy="203.4" r=".17"/>
<circle cx="184.1" cy="203.2" r=".17"/>
<circle cx="186.6" cy="205.5" r=".17"/>
<circle cx="186.7" cy="203.1" r=".17"/>
<circle cx="187.6" cy="202.8" r=".17"/>
<circle cx="191" cy="205.5" r=".17"/>
<circle cx="191.1" cy="203" r=".17"/>
<circle cx="191.8" cy="203" r=".17"/>
<circle cx="194.2" cy="205.4" r=".17"/>
<circle cx="194.3" cy="202.9" r=".17"/>
<circle cx="195.1" cy="202.8" r=".17"/>
</g>
<path d="M36.7 40.6l.5-.1v.1zM36.7 41l.5-.1v.2zM85.6 44.2l.5-.1v.1zM85.6 44.6l.5-.1v.2zM135.7 40.6l.4-.1v.1zM135.7 41l.4-.1v.2zM181.4 40.6l.4-.1v.1zM181.4 41l.4-.1v.2z" fill="#000"/>
<g font-size="1.6">
<text x="131.9" y="62.9" transform="rotate(90 131.9 62.9)">0.75Sqmm BR</text>
<text x="178.1" y="62.9" transform="rotate(90 178.1 62.9)">0.75Sqmm BR</text>
<text x="33.7" y="72.5" transform="rotate(90 33.7 72.5)">0.75Sqmm BR</text>
<text x="81.8" y="77.6" transform="rotate(90 81.8 77.6)">0.75Sqmm BR</text>
<text x="205.3" y="128.1" transform="rotate(90 205.3 128.1)">0.75Sqmm BU</text>
<text x="60.7" y="132.6">0.75Sqmm BR</text>
<text x="136.4" y="132.6">0.75Sqmm BR</text>
<text x="136.4" y="152.4">0.75Sqmm BR</text>
<text x="178.2" y="169.2" transform="rotate(90 178.2 169.2)">0.75Sqmm BR</text>
<text x="113.7" y="175.3">0.75Sqmm BR</text>
<text x="159.8" y="197" transform="rotate(90 159.8 197)">Contactor</text>
<text x="161.7" y="197" transform="rotate(90 161.7 197)">MOT CW</text>
<text x="163.6" y="197" transform="rotate(90 163.6 197)">LC1D32BD</text>
<text x="165.5" y="197" transform="rotate(90 165.5 197)">Schneider</text>
<text x="82.5" y="198.6" transform="rotate(90 82.5 198.6)">Contactor</text>
<text x="84.4" y="198.5" transform="rotate(90 84.4 198.5)">MOT SHORT</text>
<text x="86.3" y="198.5" transform="rotate(90 86.3 198.5)">LC1D32BD</text>
<text x="88.1" y="198.6" transform="rotate(90 88.1 198.6)">Schneider</text>
<text x="120.1" y="198.2" transform="rotate(90 120.1 198.2)">Contactor</text>
<text x="122" y="198.2" transform="rotate(90 122 198.2)">MOT CCW</text>
<text x="123.9" y="198.1" transform="rotate(90 123.9 198.1)">LC1D32BD</text>
<text x="125.8" y="198.2" transform="rotate(90 125.8 198.2)">Schneider</text>
<text x="199.2" y="198.3" transform="rotate(90 199.2 198.3)">Contactor</text>
<text x="201.1" y="198.2" transform="rotate(90 201.1 198.2)">MOT ON/OFF</text>
<text x="203" y="198.2" transform="rotate(90 203 198.2)">LC1D32BD</text>
<text x="204.9" y="198.3" transform="rotate(90 204.9 198.3)">Schneider</text>
<text x="73.7" y="218.4">0.75Sqmm BR</text>
<text x="115.1" y="218.5">0.75Sqmm BR</text>
<text x="146.3" y="218.4">0.75Sqmm BR</text>
<text x="71.4" y="227.7">0.75Sqmm BR</text>
<text x="115.1" y="227.6">0.75Sqmm BR</text>
<text x="151.8" y="227.8">0.75Sqmm BR</text>
<text x="58.8" y="231.6" transform="rotate(90 58.8 231.6)">0.75Sqmm BU</text>
<text x="115.1" y="244.5">0.75Sqmm BR</text>
<text x="73.1" y="257.7">0.75Sqmm BU</text>
<text x="115.1" y="257.6">0.75Sqmm BU</text>
<text x="152.1" y="257.7">0.75Sqmm BU</text>
<text x="185.8" y="257.8">0.75Sqmm BU</text>
</g>
<g font-size="1.4">
<text x="39.5" y="15.3" transform="rotate(90 39.5 15.3)">6518</text>
<text x="41.2" y="15.3" transform="rotate(90 41.2 15.3)">From NI pci</text>
<text x="88.1" y="15.9" transform="rotate(90 88.1 15.9)">6518</text>
<text x="89.7" y="15.9" transform="rotate(90 89.7 15.9)">From NI pci</text>
<text x="137" y="13.6" transform="rotate(90 137 13.6)">6518</text>
<text x="138.7" y="13.6" transform="rotate(90 138.7 13.6)">From NI pci</text>
<text x="182.8" y="15.2" transform="rotate(90 182.8 15.2)">6518</text>
<text x="184.4" y="15.1" transform="rotate(90 184.4 15.1)">From NI pci</text>
<text x="139.5" y="29.5" transform="rotate(90 139.5 29.5)">do1_17</text>
<text x="34" y="31.7" transform="rotate(90 34 31.7)">24V</text>
<text x="39.4" y="30.6" transform="rotate(90 39.4 30.6)">do1_16</text>
<text x="85.1" y="35.1" transform="rotate(90 85.1 35.1)">24V</text>
<text x="88" y="34.4" transform="rotate(90 88 34.4)">do1_35</text>
<text x="132.8" y="31.7" transform="rotate(90 132.8 31.7)">24V</text>
<text x="178.3" y="32.3" transform="rotate(90 178.3 32.3)">24V</text>
<text x="184.9" y="30.2" transform="rotate(90 184.9 30.2)">do1_36</text>
<text x="196" y="34.4" transform="rotate(90 196 34.4)">Bank2,4point</text>
<text x="197.7" y="34.5" transform="rotate(90 197.7 34.5)">24V-GND</text>
<text x="39.9" y="38.7" transform="rotate(90 39.9 38.7)">SSR-21</text>
<text x="41.6" y="38.3" transform="rotate(90 41.6 38.3)">UNISON</text>
<text x="90.5" y="41.9" transform="rotate(90 90.5 41.9)">UNISON</text>
<text x="138.9" y="38.7" transform="rotate(90 138.9 38.7)">SSR-21</text>
<text x="140.5" y="38.3" transform="rotate(90 140.5 38.3)">UNISON</text>
<text x="184.5" y="38.7" transform="rotate(90 184.5 38.7)">SSR-21</text>
<text x="186.2" y="38.3" transform="rotate(90 186.2 38.3)">UNISON</text>
<text x="36.1" y="47.7" transform="rotate(90 36.1 47.7)">do1_16</text>
<text x="38.5" y="45.9" transform="rotate(90 38.5 45.9)">24V-GND</text>
<text x="88.8" y="42.3" transform="rotate(90 88.8 42.3)">SSR-21</text>
<text x="137.8" y="45.8" transform="rotate(90 137.8 45.8)">24V-GND</text>
<text x="183.4" y="46.1" transform="rotate(90 183.4 46.1)">24V-GND</text>
<text x="87.5" y="49.9" transform="rotate(90 87.5 49.9)">24V-GND</text>
<text x="135.2" y="53.7" transform="rotate(90 135.2 53.7)">do1_17</text>
<text x="85" y="55.8" transform="rotate(90 85 55.8)">do1_35</text>
<text x="181.1" y="56.7" transform="rotate(90 181.1 56.7)">do1_36</text>
<text x="189.6" y="62" transform="rotate(90 189.6 62)">24V-GND</text>
<text x="65.3" y="187.8" transform="rotate(90 65.3 187.8)">do1_36</text>
<text x="101.7" y="188.4" transform="rotate(90 101.7 188.4)">do1_17</text>
<text x="142.6" y="186.6" transform="rotate(90 142.6 186.6)">do1_35</text>
<text x="183.5" y="188" transform="rotate(90 183.5 188)">do1_16</text>
<text x="98.4" y="230.7" transform="rotate(90 98.4 230.7)">24V-GND</text>
<text x="138.1" y="231.6" transform="rotate(90 138.1 231.6)">24V-GND</text>
<text x="177.4" y="230.8" transform="rotate(90 177.4 230.8)">24V-GND</text>
<text x="61.1" y="238.8" transform="rotate(90 61.1 238.8)">24V-GND</text>
</g>
<g font-size="1.4" fill="#f00">
<text x="39.8" y="155.4" transform="rotate(90 39.8 155.4)">NO</text>
<text x="7.3" y="156.1" transform="rotate(90 7.3 156.1)">8</text>
<text x="11.6" y="156.1" transform="rotate(90 11.6 156.1)">7</text>
<text x="15.6" y="156.1" transform="rotate(90 15.6 156.1)">6</text>
<text x="19.6" y="156.1" transform="rotate(90 19.6 156.1)">5</text>
<text x="23.8" y="156.1" transform="rotate(90 23.8 156.1)">4</text>
<text x="28.1" y="156.1" transform="rotate(90 28.1 156.1)">3</text>
<text x="32.1" y="156.1" transform="rotate(90 32.1 156.1)">2</text>
<text x="36.1" y="156.2" transform="rotate(90 36.1 156.2)">1</text>
<text x="39.6" y="169.2" transform="rotate(90 39.6 169.2)">REVISION DETAILS</text>
<text x="39.6" y="198.2" transform="rotate(90 39.6 198.2)">DATE</text>
<text x="39.6" y="207" transform="rotate(90 39.6 207)">NAME</text>
<text x="35.1" y="213.4" transform="rotate(90 35.1 213.4)">CHECKED BY</text>
<text x="37.3" y="214" transform="rotate(90 37.3 214)">DRAWN BY</text>
<text x="8.4" y="219.6" transform="rotate(90 8.4 219.6)">1929</text>
<text x="10.7" y="217.1" transform="rotate(90 10.7 217.1)">PROJECT NO</text>
<text x="44.4" y="216.6" transform="rotate(90 44.4 216.6)">No part of this may be transferred to a third party without express consent.</text>
<text x="46.1" y="216.7" transform="rotate(90 46.1 216.7)">All information contained here is the property of SASYAKA ENGINEERING SOLUTIONS PVT. LTD.,BANGALORE</text>
<text x="26.1" y="226.1" transform="rotate(90 26.1 226.1)">Digital Output Wiring</text>
<text x="28.8" y="227.5" transform="rotate(90 28.8 227.5)">DRAWING NAME</text>
<text x="36.3" y="225.4" transform="rotate(90 36.3 225.4)">24/03/2020</text>
<text x="39.8" y="227.1" transform="rotate(90 39.8 227.1)">DATE</text>
<text x="36.4" y="235.4" transform="rotate(90 36.4 235.4)">SSS</text>
<text x="39.8" y="234.9" transform="rotate(90 39.8 234.9)">NAME</text>
<text x="10.6" y="245.9" transform="rotate(90 10.6 245.9)">SHEET</text>
<text x="37.5" y="243.5" transform="rotate(90 37.5 243.5)">SCALE -1:1</text>
<text x="8.4" y="247.1" transform="rotate(90 8.4 247.1)">09</text>
<text x="32.9" y="260.6" transform="rotate(90 32.9 260.6)">NOTE :</text>
<text x="26.5" y="264.3" transform="rotate(90 26.5 264.3)">2. BU Indicates Blue Wire</text>
<text x="28.9" y="264.3" transform="rotate(90 28.9 264.3)">1. BR Indicates Brown Wire</text>
</g>
<g font-size="1.1">
<text x="177.6" y="14.1" transform="rotate(90 177.6 14.1)">From Bank2, 4 point</text>
<text x="178.9" y="17.8" transform="rotate(90 178.9 17.8)">24V</text>
<text x="35.8" y="37.3" transform="rotate(90 35.8 37.3)">13+</text>
<text x="38.6" y="37.7" transform="rotate(90 38.6 37.7)">A1</text>
<text x="84.7" y="40.9" transform="rotate(90 84.7 40.9)">13+</text>
<text x="87.5" y="41.3" transform="rotate(90 87.5 41.3)">A1</text>
<text x="134.8" y="37.3" transform="rotate(90 134.8 37.3)">13+</text>
<text x="137.6" y="37.7" transform="rotate(90 137.6 37.7)">A1</text>
<text x="180.4" y="37.3" transform="rotate(90 180.4 37.3)">11+</text>
<text x="183.3" y="37.7" transform="rotate(90 183.3 37.7)">A1</text>
<text x="35.9" y="42.7" transform="rotate(90 35.9 42.7)">14</text>
<text x="38.7" y="42.5" transform="rotate(90 38.7 42.5)">A2</text>
<text x="84.7" y="46.3" transform="rotate(90 84.7 46.3)">14</text>
<text x="87.6" y="46.1" transform="rotate(90 87.6 46.1)">A2</text>
<text x="134.8" y="42.7" transform="rotate(90 134.8 42.7)">14</text>
<text x="137.7" y="42.5" transform="rotate(90 137.7 42.5)">A2</text>
<text x="180.5" y="42.7" transform="rotate(90 180.5 42.7)">14</text>
<text x="183.3" y="42.5" transform="rotate(90 183.3 42.5)">A2</text>
<text x="188.3" y="60.6" transform="rotate(90 188.3 60.6)">From Bank1, 3point</text>
</g>
</svg>
